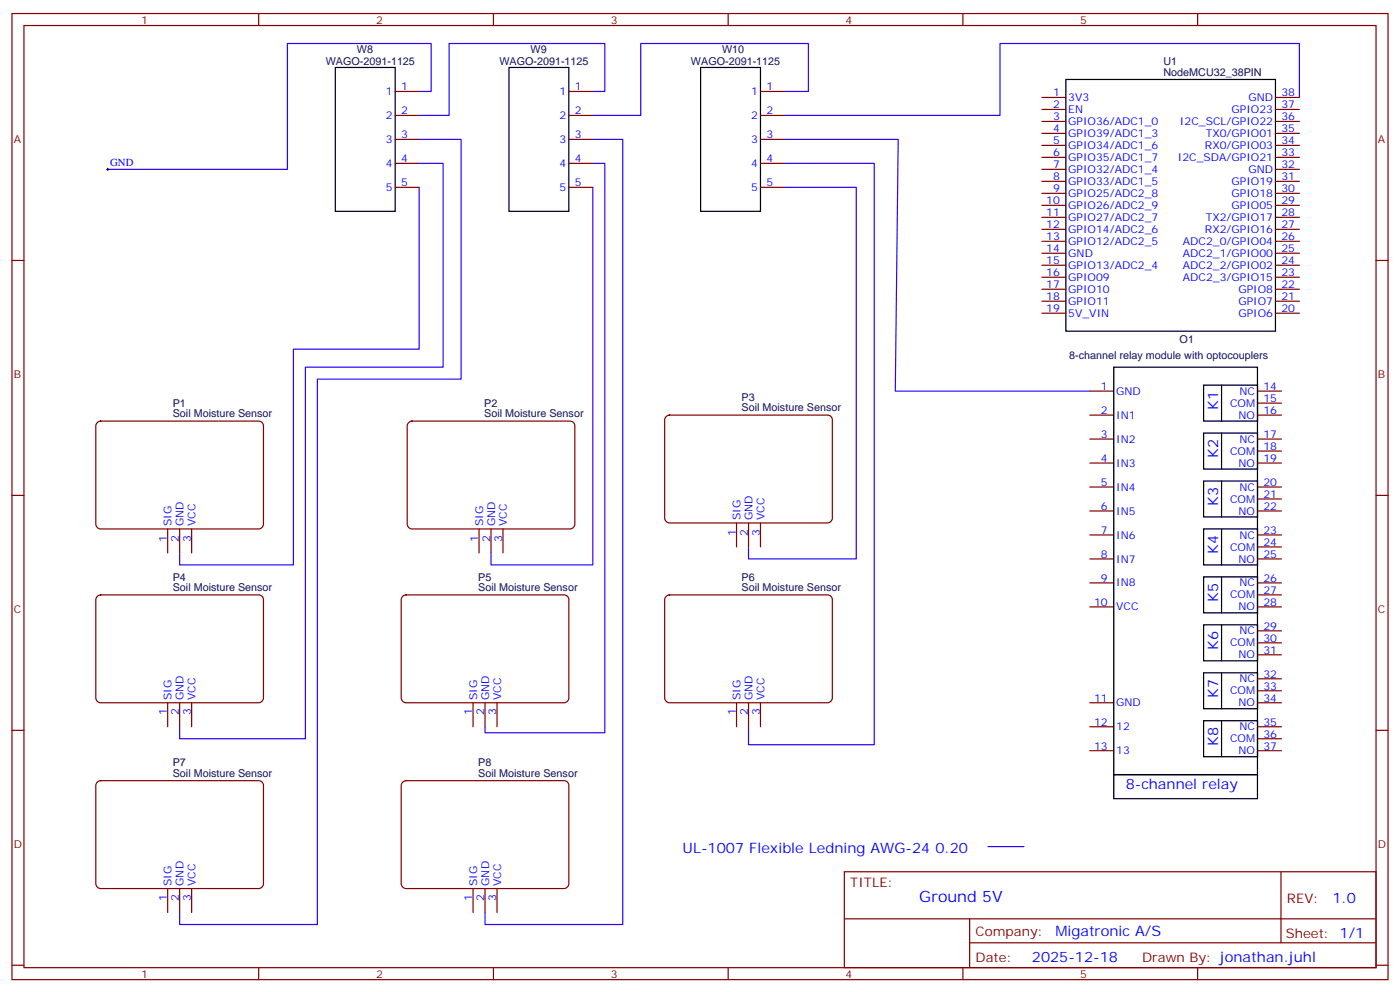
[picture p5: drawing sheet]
<svg xmlns="http://www.w3.org/2000/svg" width="412mm" height="292mm" viewBox="0 0 412 292" stroke-linecap="round" stroke-linejoin="round" font-family="sans-serif">
<g fill="none" stroke="#870000" stroke-width=".35">
<path d="M3.5 4h405.4v284.3h-405.4zM7.1 7.5h398.2v277.3h-398.2zM76.2 4v3.5M145.3 4v3.5M214.5 4v3.5M283.6 4v3.5M352.8 4v3.5M116.4 26.9h7.1M116.4 34h7.1M167.6 26.9h7M167.6 34h7M224 26.9h7.1"/>
<path d="M224 34h7.1M116.4 41h7.1M116.4 48.1h7.1M116.4 55.1h7.1M167.6 41h7M167.6 48.1h7M167.6 55.1h7M224 41h7.1M224 48.1h7.1M224 55.1h7.1M3.5 76.7h3.6M405.3 76.7h3.6"/>
<path d="M321 115.1h7.1M370.4 115.1h7.1M370.4 118.6h7.1M321 122.2h7.1M321 129.2h7.1M321 136.3h7.1M370.4 122.2h7.1M370.4 129.2h7.1M370.4 136.3h7.1M370.4 132.8h7.1M3.5 145.8h3.6M321 143.3h7.1"/>
<path d="M321 150.4h7.1M321 157.4h7.1M370.4 143.3h7.1M370.4 150.4h7.1M370.4 157.4h7.1M370.4 146.9h7.1M405.3 145.8h3.6M321 164.5h7.1M321 171.6h7.1M321 178.6h7.1M370.4 164.5h7.1M370.4 171.6h7.1"/>
<path d="M370.4 178.6h7.1M370.4 161h7.1M370.4 175.1h7.1M370.4 185.7h7.1M370.4 189.2h7.1M370.4 192.7h7.1M370.4 199.8h7.1M3.5 214.9h3.6M321 206.8h7.1M321 213.9h7.1M370.4 206.8h7.1M370.4 213.9h7.1"/>
<path d="M370.4 203.3h7.1M370.4 217.4h7.1M405.3 214.9h3.6M321 220.9h7.1M370.4 220.9h7.1M248.7 256.6h156.6v28.2h-156.6zM377.3 256.6v20.9M248.7 270.4h156.5M285.6 277.5h119.6M285.6 270.4v14.1M3.5 284.1h3.6M76.2 284.8v3.5"/>
<path d="M145.3 284.8v3.5M214.5 284.8v3.5M283.6 284.8v3.5M352.8 284.8v3.5M405.3 284.1h3.6"/>
</g>
<g fill="none" stroke="#30f" stroke-width=".35">
<path d="M123.5 26.9h3.5v-14.1h-42.3v37h-53M174.6 26.9h3.6v-14.1h-45.9v21.2h-8.8M231.1 26.9h7v-14.1h-49.4v21.2h-14.1M382.8 28.7v-15.9h-88.2v21.2h-63.5M123.5 41h12.3v70.6h-42.3v160.5h-40.6v-3.5M123.5 48.1h7v60h-40.5v109.3h-37.1v-3.5M123.5 55.1v47.7h-37.1v63.5h-33.5v-3.6M174.6 41h8.8v231.1h-40.5v-3.5M174.6 48.1h3.6v167.6h-35.3v-1.8M174.6 55.1v111.2h-30v-3.6M231.1 41h33.5l-.9 74.1h57.3M231.1 48.1h26.4v171.1h-37v-5.3"/>
<path d="M231.1 55.1h21.1v109.4h-31.7v-3.5"/>
</g>
<g fill="none" stroke="#000" stroke-width=".35">
<path d="M98.8 19.9h17.6v42.3h-17.6zM149.9 19.9h17.7v42.3h-17.7zM206.4 19.9h17.6v42.3h-17.6zM328.1 108.1h42.3v119.9h-42.3zM354.5 113.3h15.9v10.6h-15.9zM359.8 113.3v10.6M354.5 127.5h15.9v10.5h-15.9zM359.8 127.5v10.5M354.5 141.6h15.9v10.6h-15.9zM354.5 155.7h15.9v10.6h-15.9zM359.8 141.6v10.6M359.8 155.7v10.6"/>
<path d="M354.5 169.8h15.9v10.6h-15.9zM359.8 169.8v10.6M354.5 183.9h15.9v10.6h-15.9zM354.5 198h15.9v10.6h-15.9zM359.8 183.9v10.6M359.8 198v10.6M354.5 212.1h15.9v10.6h-15.9zM359.8 212.1v10.6M328.1 228h42.3v7.1h-42.3z"/>
</g>
<path d="M196.1 175.7l1.1-.6h46.6a1.41 1.41 0 0 1 1.4 1.4v28.9a1.51 1.51 0 0 1-1.4 1.4h-46.6a1.51 1.51 0 0 1-1.4-1.4v-28.9z" fill="#fff" stroke="#800000" stroke-width=".35"/>
<path d="M217 206.8v7.1M220.5 206.8v7.1M224 206.8v7.1" fill="none" stroke="#870000" stroke-width=".35"/>
<path d="M196.1 122.7l1.1-.5h46.6a1.41 1.41 0 0 1 1.4 1.4v28.9a1.51 1.51 0 0 1-1.4 1.4h-46.6a1.51 1.51 0 0 1-1.4-1.4v-28.9z" fill="#fff" stroke="#800000" stroke-width=".35"/>
<path d="M217 153.9v7.1M220.5 153.9v7.1M224 153.9v7.1" fill="none" stroke="#870000" stroke-width=".35"/>
<path d="M118.5 230.3l1.1-.5h46.6a1.41 1.41 0 0 1 1.4 1.4v28.9a1.51 1.51 0 0 1-1.4 1.4h-46.6a1.51 1.51 0 0 1-1.4-1.4v-28.9z" fill="#fff" stroke="#800000" stroke-width=".35"/>
<path d="M139.3 261.5v7.1M142.9 261.5v7.1M146.4 261.5v7.1" fill="none" stroke="#870000" stroke-width=".35"/>
<path d="M118.5 175.7l1.1-.6h46.6a1.41 1.41 0 0 1 1.4 1.4v28.9a1.51 1.51 0 0 1-1.4 1.4h-46.6a1.51 1.51 0 0 1-1.4-1.4v-28.9z" fill="#fff" stroke="#800000" stroke-width=".35"/>
<path d="M139.3 206.8v7.1M142.9 206.8v7.1M146.4 206.8v7.1" fill="none" stroke="#870000" stroke-width=".35"/>
<path d="M120.3 124.5l1.1-.6h46.5a1.41 1.41 0 0 1 1.4 1.4v29a1.51 1.51 0 0 1-1.4 1.4h-46.5a1.51 1.51 0 0 1-1.5-1.4v-29z" fill="#fff" stroke="#800000" stroke-width=".35"/>
<path d="M141.1 155.7v7M144.6 155.7v7M148.2 155.7v7" fill="none" stroke="#870000" stroke-width=".35"/>
<path d="M28.5 230.3l1.1-.5h46.6a1.41 1.41 0 0 1 1.4 1.4v28.9a1.51 1.51 0 0 1-1.4 1.4h-46.6a1.51 1.51 0 0 1-1.4-1.4v-28.9z" fill="#fff" stroke="#800000" stroke-width=".35"/>
<path d="M49.4 261.5v7.1M52.9 261.5v7.1M56.4 261.5v7.1" fill="none" stroke="#870000" stroke-width=".35"/>
<path d="M28.5 175.7l1.1-.6h46.6a1.41 1.41 0 0 1 1.4 1.4v28.9a1.51 1.51 0 0 1-1.4 1.4h-46.6a1.51 1.51 0 0 1-1.4-1.4v-28.9z" fill="#fff" stroke="#800000" stroke-width=".35"/>
<path d="M49.4 206.8v7.1M52.9 206.8v7.1M56.4 206.8v7.1" fill="none" stroke="#870000" stroke-width=".35"/>
<path d="M28.5 124.5l1.1-.6h46.6a1.41 1.41 0 0 1 1.4 1.4v29a1.51 1.51 0 0 1-1.4 1.4h-46.6a1.51 1.51 0 0 1-1.4-1.4v-29z" fill="#fff" stroke="#800000" stroke-width=".35"/>
<g fill="none" stroke="#870000" stroke-width=".35">
<path d="M306.9 28.7h7.1M306.9 32.2h7.1M306.9 35.7h7.1M306.9 39.3h7.1M375.7 28.7h7.1M375.7 32.2h7.1M375.7 35.7h7.1M375.7 39.3h7.1M306.9 42.8h7.1M306.9 46.3h7.1M306.9 49.8h7.1M306.9 53.4h7.1"/>
<path d="M306.9 56.9h7.1M375.7 42.8h7.1M375.7 46.3h7.1M375.7 49.8h7.1M375.7 53.4h7.1M375.7 56.9h7.1M306.9 60.4h7.1M306.9 64h7.1M306.9 67.5h7.1M306.9 71h7.1M306.9 74.5h7.1M306.9 78.1h7.1"/>
<path d="M375.7 60.4h7.1M375.7 64h7.1M375.7 67.5h7.1M375.7 71h7.1M375.7 74.5h7.1M375.7 78.1h7.1M306.9 81.6h7.1M306.9 85.1h7.1M306.9 88.7h7.1M306.9 92.2h7.1M375.7 81.6h7.1M375.7 85.1h7.1"/>
<path d="M375.7 88.7h7.1M375.7 92.2h7.1M49.4 155.7v7M52.9 155.7v7M56.4 155.7v7"/>
</g>
<path d="M314 23.4h61.7v74.1h-61.7z" fill="none" stroke="#000" stroke-width=".35"/>
<path d="M31.4 49.8h.7M31.7 49.5v.7" fill="none" stroke="#000" stroke-width=".29"/>
<path d="M291 249.2h10.6" fill="none" stroke="#30f" stroke-width=".35"/>
<text font-size="4.6" fill="#00f" x="270.8" y="265.6">Ground 5V</text>
<g font-size="4.2" fill="#00f">
<text x="358.9" y="120.7" transform="rotate(-90 358.9 120.7)">K1</text>
<text x="358.9" y="134.8" transform="rotate(-90 358.9 134.8)">K2</text>
<text x="358.9" y="149" transform="rotate(-90 358.9 149)">K3</text>
<text x="358.9" y="163.1" transform="rotate(-90 358.9 163.1)">K4</text>
<text x="358.9" y="177.2" transform="rotate(-90 358.9 177.2)">K5</text>
<text x="358.9" y="191.3" transform="rotate(-90 358.9 191.3)">K6</text>
<text x="358.9" y="205.4" transform="rotate(-90 358.9 205.4)">K7</text>
<text x="358.9" y="219.5" transform="rotate(-90 358.9 219.5)">K8</text>
<text x="331.6" y="232.2">8-channel relay</text>
<text x="201.1" y="250.9">UL-1007 Flexible Ledning AWG-24 0.20</text>
<text x="392.5" y="265.8">1.0</text>
<text x="310.9" y="275.4">Migatronic A/S</text>
<text x="304" y="283.2">2025-12-18</text>
</g>
<g font-size="3.9" fill="#800">
<text x="250.5" y="261.2">TITLE:</text>
<text x="379.1" y="265.8">REV:</text>
<text x="287.4" y="275.4">Company:</text>
<text x="378.7" y="276">Sheet: 1/1</text>
<text x="287.4" y="283">Date:</text>
<text x="336.4" y="283.1">Drawn By: jonathan.juhl</text>
</g>
<g font-size="3.2" fill="#800">
<text x="41.6" y="7">1</text>
<text x="110.8" y="7">2</text>
<text x="179.9" y="7">3</text>
<text x="249.1" y="7">4</text>
<text x="318.2" y="7">5</text>
<text x="4.1" y="42.1">A</text>
<text x="405.9" y="42.1">A</text>
<text x="4.1" y="111.2">B</text>
<text x="405.9" y="111.2">B</text>
<text x="4.1" y="180.4">C</text>
<text x="405.9" y="180.4">C</text>
<text x="4.1" y="249.5">D</text>
<text x="405.9" y="249.5">D</text>
<text x="41.6" y="287.8">1</text>
<text x="110.8" y="287.8">2</text>
<text x="179.9" y="287.8">3</text>
<text x="249.1" y="287.8">4</text>
<text x="318.2" y="287.8">5</text>
</g>
<g font-size="3.2" fill="#000080">
<text x="105.1" y="15.7">W8</text>
<text x="156.3" y="15.7">W9</text>
<text x="212.7" y="15.7">W10</text>
<text x="95.9" y="19.2">WAGO-2091-1125</text>
<text x="147.1" y="19.2">WAGO-2091-1125</text>
<text x="203.5" y="19.2">WAGO-2091-1125</text>
<text x="342.7" y="22.3">NodeMCU32_38PIN</text>
<text x="342.7" y="19.1">U1</text>
<text x="347.5" y="101">O1</text>
<text x="315" y="105.7">8-channel relay module with optocouplers</text>
<text x="50.9" y="119.7">P1</text>
<text x="142.6" y="119.7">P2</text>
<text x="218.5" y="117.9">P3</text>
<text x="50.9" y="122.9">Soil Moisture Sensor</text>
<text x="142.6" y="122.9">Soil Moisture Sensor</text>
<text x="218.5" y="121.1">Soil Moisture Sensor</text>
<text x="50.9" y="170.9">P4</text>
<text x="140.9" y="170.9">P5</text>
<text x="218.5" y="170.9">P6</text>
<text x="50.9" y="174">Soil Moisture Sensor</text>
<text x="140.9" y="174">Soil Moisture Sensor</text>
<text x="218.5" y="174">Soil Moisture Sensor</text>
<text x="50.9" y="225.5">P7</text>
<text x="140.9" y="225.5">P8</text>
<text x="50.9" y="228.7">Soil Moisture Sensor</text>
<text x="140.9" y="228.7">Soil Moisture Sensor</text>
</g>
<g font-size="3.2" fill="#00f">
<text x="113.7" y="28">1</text>
<text x="118.2" y="26.6">1</text>
<text x="164.8" y="28">1</text>
<text x="169.3" y="26.6">1</text>
<text x="221.3" y="28">1</text>
<text x="225.8" y="26.6">1</text>
<text x="310.2" y="28.3">1</text>
<text x="314.7" y="29.7">3V3</text>
<text x="367.7" y="29.7">GND</text>
<text x="377.5" y="28.3">38</text>
<text x="113.7" y="35">2</text>
<text x="118.2" y="33.6">2</text>
<text x="164.8" y="35">2</text>
<text x="169.3" y="33.6">2</text>
<text x="221.3" y="35">2</text>
<text x="225.8" y="33.6">2</text>
<text x="310.2" y="31.9">2</text>
<text x="310.2" y="35.4">3</text>
<text x="314.7" y="33.3">EN</text>
<text x="362.8" y="33.3">GPIO23</text>
<text x="377.5" y="35.4">36</text>
<text x="377.5" y="31.9">37</text>
<text x="118.2" y="40.7">3</text>
<text x="169.3" y="40.7">3</text>
<text x="225.8" y="40.7">3</text>
<text x="310.2" y="38.9">4</text>
<text x="314.7" y="36.8">GPIO36/ADC1_0</text>
<text x="314.7" y="40.3">GPIO39/ADC1_3</text>
<text x="347.6" y="36.8">I2C_SCL/GPIO22</text>
<text x="355.2" y="40.3">TX0/GPIO01</text>
<text x="377.5" y="38.9">35</text>
<text x="113.7" y="42.1">3</text>
<text x="118.2" y="47.7">4</text>
<text x="164.8" y="42.1">3</text>
<text x="169.3" y="47.7">4</text>
<text x="221.3" y="42.1">3</text>
<text x="225.8" y="47.7">4</text>
<text x="310.2" y="42.4">5</text>
<text x="310.2" y="46">6</text>
<text x="314.7" y="43.9">GPIO34/ADC1_6</text>
<text x="314.7" y="47.4">GPIO35/ADC1_7</text>
<text x="347" y="47.4">I2C_SDA/GPIO21</text>
<text x="354.9" y="43.9">RX0/GPIO03</text>
<text x="377.5" y="46">33</text>
<text x="377.5" y="42.4">34</text>
<text x="32.5" y="49">GND</text>
<text x="113.7" y="49.1">4</text>
<text x="164.8" y="49.1">4</text>
<text x="221.3" y="49.1">4</text>
<text x="310.2" y="49.5">7</text>
<text x="310.2" y="53">8</text>
<text x="314.7" y="50.9">GPIO32/ADC1_4</text>
<text x="367.7" y="50.9">GND</text>
<text x="377.5" y="53">31</text>
<text x="377.5" y="49.5">32</text>
<text x="113.7" y="56.2">5</text>
<text x="118.2" y="54.8">5</text>
<text x="164.8" y="56.2">5</text>
<text x="169.3" y="54.8">5</text>
<text x="221.3" y="56.2">5</text>
<text x="225.8" y="54.8">5</text>
<text x="310.2" y="56.6">9</text>
<text x="314.7" y="54.4">GPIO33/ADC1_5</text>
<text x="314.7" y="58">GPIO25/ADC2_8</text>
<text x="362.8" y="58">GPIO18</text>
<text x="362.8" y="54.4">GPIO19</text>
<text x="377.5" y="56.6">30</text>
<text x="308.2" y="60.1">10</text>
<text x="308.2" y="63.6">11</text>
<text x="314.7" y="61.5">GPIO26/ADC2_9</text>
<text x="314.7" y="65">GPIO27/ADC2_7</text>
<text x="355.2" y="65">TX2/GPIO17</text>
<text x="362.8" y="61.5">GPIO05</text>
<text x="377.5" y="63.6">28</text>
<text x="377.5" y="60.1">29</text>
<text x="308.2" y="67.1">12</text>
<text x="308.2" y="70.7">13</text>
<text x="314.7" y="68.5">GPIO14/ADC2_6</text>
<text x="354.9" y="68.5">RX2/GPIO16</text>
<text x="377.5" y="70.7">26</text>
<text x="377.5" y="67.1">27</text>
<text x="308.2" y="74.2">14</text>
<text x="308.2" y="77.7">15</text>
<text x="314.7" y="72.1">GPIO12/ADC2_5</text>
<text x="314.7" y="75.6">GND</text>
<text x="348.4" y="75.6">ADC2_1/GPIO00</text>
<text x="348.4" y="72.1">ADC2_0/GPIO04</text>
<text x="377.5" y="77.7">24</text>
<text x="377.5" y="74.2">25</text>
<text x="308.2" y="81.2">16</text>
<text x="314.7" y="79.1">GPIO13/ADC2_4</text>
<text x="314.7" y="82.7">GPIO09</text>
<text x="348.4" y="82.7">ADC2_3/GPIO15</text>
<text x="348.4" y="79.1">ADC2_2/GPIO02</text>
<text x="377.5" y="81.2">23</text>
<text x="308.2" y="84.8">17</text>
<text x="308.2" y="88.3">18</text>
<text x="314.7" y="86.2">GPIO10</text>
<text x="314.7" y="89.7">GPIO11</text>
<text x="364.8" y="89.7">GPIO7</text>
<text x="364.8" y="86.2">GPIO8</text>
<text x="377.5" y="88.3">21</text>
<text x="377.5" y="84.8">22</text>
<text x="308.2" y="91.8">19</text>
<text x="314.7" y="93.2">5V_VIN</text>
<text x="364.8" y="93.2">GPIO6</text>
<text x="377.5" y="91.8">20</text>
<text x="324.3" y="114.8">1</text>
<text x="328.8" y="116.2">GND</text>
<text x="362.3" y="119.7">COM</text>
<text x="365.1" y="116.2">NC</text>
<text x="372.2" y="114.8">14</text>
<text x="372.2" y="118.3">15</text>
<text x="324.3" y="121.8">2</text>
<text x="328.8" y="123.2">IN1</text>
<text x="364.8" y="123.2">NO</text>
<text x="372.2" y="121.8">16</text>
<text x="324.3" y="128.9">3</text>
<text x="328.8" y="130.3">IN2</text>
<text x="365.1" y="130.3">NC</text>
<text x="372.2" y="128.9">17</text>
<text x="324.3" y="135.9">4</text>
<text x="328.8" y="137.3">IN3</text>
<text x="362.3" y="133.8">COM</text>
<text x="364.8" y="137.3">NO</text>
<text x="372.2" y="132.4">18</text>
<text x="372.2" y="135.9">19</text>
<text x="324.3" y="143">5</text>
<text x="372.2" y="143">20</text>
<text x="328.8" y="144.4">IN4</text>
<text x="362.3" y="147.9">COM</text>
<text x="365.1" y="144.4">NC</text>
<text x="372.2" y="146.5">21</text>
<text x="50.6" y="154.9" transform="rotate(-90 50.6 154.9)">SIG</text>
<text x="54.1" y="154.9" transform="rotate(-90 54.1 154.9)">GND</text>
<text x="57.6" y="154.9" transform="rotate(-90 57.6 154.9)">VCC</text>
<text x="142.3" y="154.9" transform="rotate(-90 142.3 154.9)">SIG</text>
<text x="145.8" y="154.9" transform="rotate(-90 145.8 154.9)">GND</text>
<text x="149.3" y="154.9" transform="rotate(-90 149.3 154.9)">VCC</text>
<text x="218.1" y="153.1" transform="rotate(-90 218.1 153.1)">SIG</text>
<text x="221.7" y="153.1" transform="rotate(-90 221.7 153.1)">GND</text>
<text x="225.2" y="153.1" transform="rotate(-90 225.2 153.1)">VCC</text>
<text x="324.3" y="150">6</text>
<text x="328.8" y="151.4">IN5</text>
<text x="364.8" y="151.4">NO</text>
<text x="372.2" y="150">22</text>
<text x="49.2" y="159.4" transform="rotate(-90 49.2 159.4)">1</text>
<text x="52.7" y="159.4" transform="rotate(-90 52.7 159.4)">2</text>
<text x="56.2" y="159.4" transform="rotate(-90 56.2 159.4)">3</text>
<text x="140.9" y="159.4" transform="rotate(-90 140.9 159.4)">1</text>
<text x="144.4" y="159.4" transform="rotate(-90 144.4 159.4)">2</text>
<text x="147.9" y="159.4" transform="rotate(-90 147.9 159.4)">3</text>
<text x="216.7" y="157.6" transform="rotate(-90 216.7 157.6)">1</text>
<text x="220.3" y="157.6" transform="rotate(-90 220.3 157.6)">2</text>
<text x="223.8" y="157.6" transform="rotate(-90 223.8 157.6)">3</text>
<text x="324.3" y="157.1">7</text>
<text x="328.8" y="158.5">IN6</text>
<text x="365.1" y="158.5">NC</text>
<text x="372.2" y="157.1">23</text>
<text x="372.2" y="160.6">24</text>
<text x="324.3" y="164.1">8</text>
<text x="328.8" y="165.6">IN7</text>
<text x="362.3" y="162">COM</text>
<text x="364.8" y="165.6">NO</text>
<text x="372.2" y="164.1">25</text>
<text x="324.3" y="171.2">9</text>
<text x="328.8" y="172.6">IN8</text>
<text x="365.1" y="172.6">NC</text>
<text x="372.2" y="171.2">26</text>
<text x="322.3" y="178.3">10</text>
<text x="328.8" y="179.7">VCC</text>
<text x="362.3" y="176.1">COM</text>
<text x="364.8" y="179.7">NO</text>
<text x="372.2" y="174.7">27</text>
<text x="372.2" y="178.3">28</text>
<text x="372.2" y="185.3">29</text>
<text x="362.3" y="190.3">COM</text>
<text x="365.1" y="186.7">NC</text>
<text x="372.2" y="188.8">30</text>
<text x="364.8" y="193.8">NO</text>
<text x="372.2" y="192.4">31</text>
<text x="365.1" y="200.8">NC</text>
<text x="372.2" y="199.4">32</text>
<text x="372.2" y="203">33</text>
<text x="50.6" y="206" transform="rotate(-90 50.6 206)">SIG</text>
<text x="54.1" y="206" transform="rotate(-90 54.1 206)">GND</text>
<text x="57.6" y="206" transform="rotate(-90 57.6 206)">VCC</text>
<text x="140.5" y="206" transform="rotate(-90 140.5 206)">SIG</text>
<text x="144.1" y="206" transform="rotate(-90 144.1 206)">GND</text>
<text x="147.6" y="206" transform="rotate(-90 147.6 206)">VCC</text>
<text x="218.1" y="206" transform="rotate(-90 218.1 206)">SIG</text>
<text x="221.7" y="206" transform="rotate(-90 221.7 206)">GND</text>
<text x="225.2" y="206" transform="rotate(-90 225.2 206)">VCC</text>
<text x="322.3" y="206.5">11</text>
<text x="328.8" y="207.9">GND</text>
<text x="362.3" y="204.4">COM</text>
<text x="364.8" y="207.9">NO</text>
<text x="372.2" y="206.5">34</text>
<text x="49.2" y="210.5" transform="rotate(-90 49.2 210.5)">1</text>
<text x="52.7" y="210.5" transform="rotate(-90 52.7 210.5)">2</text>
<text x="56.2" y="210.5" transform="rotate(-90 56.2 210.5)">3</text>
<text x="139.1" y="210.5" transform="rotate(-90 139.1 210.5)">1</text>
<text x="142.6" y="210.5" transform="rotate(-90 142.6 210.5)">2</text>
<text x="146.2" y="210.5" transform="rotate(-90 146.2 210.5)">3</text>
<text x="216.7" y="210.5" transform="rotate(-90 216.7 210.5)">1</text>
<text x="220.3" y="210.5" transform="rotate(-90 220.3 210.5)">2</text>
<text x="223.8" y="210.5" transform="rotate(-90 223.8 210.5)">3</text>
<text x="322.3" y="213.5">12</text>
<text x="328.8" y="214.9">12</text>
<text x="365.1" y="214.9">NC</text>
<text x="372.2" y="213.5">35</text>
<text x="322.3" y="220.6">13</text>
<text x="362.3" y="218.5">COM</text>
<text x="372.2" y="217.1">36</text>
<text x="372.2" y="220.6">37</text>
<text x="328.8" y="222">13</text>
<text x="364.8" y="222">NO</text>
<text x="50.6" y="260.7" transform="rotate(-90 50.6 260.7)">SIG</text>
<text x="54.1" y="260.7" transform="rotate(-90 54.1 260.7)">GND</text>
<text x="57.6" y="260.7" transform="rotate(-90 57.6 260.7)">VCC</text>
<text x="140.5" y="260.7" transform="rotate(-90 140.5 260.7)">SIG</text>
<text x="144.1" y="260.7" transform="rotate(-90 144.1 260.7)">GND</text>
<text x="147.6" y="260.7" transform="rotate(-90 147.6 260.7)">VCC</text>
<text x="49.2" y="265.2" transform="rotate(-90 49.2 265.2)">1</text>
<text x="52.7" y="265.2" transform="rotate(-90 52.7 265.2)">2</text>
<text x="56.2" y="265.2" transform="rotate(-90 56.2 265.2)">3</text>
<text x="139.1" y="265.2" transform="rotate(-90 139.1 265.2)">1</text>
<text x="142.6" y="265.2" transform="rotate(-90 142.6 265.2)">2</text>
<text x="146.2" y="265.2" transform="rotate(-90 146.2 265.2)">3</text>
</g>
</svg>
